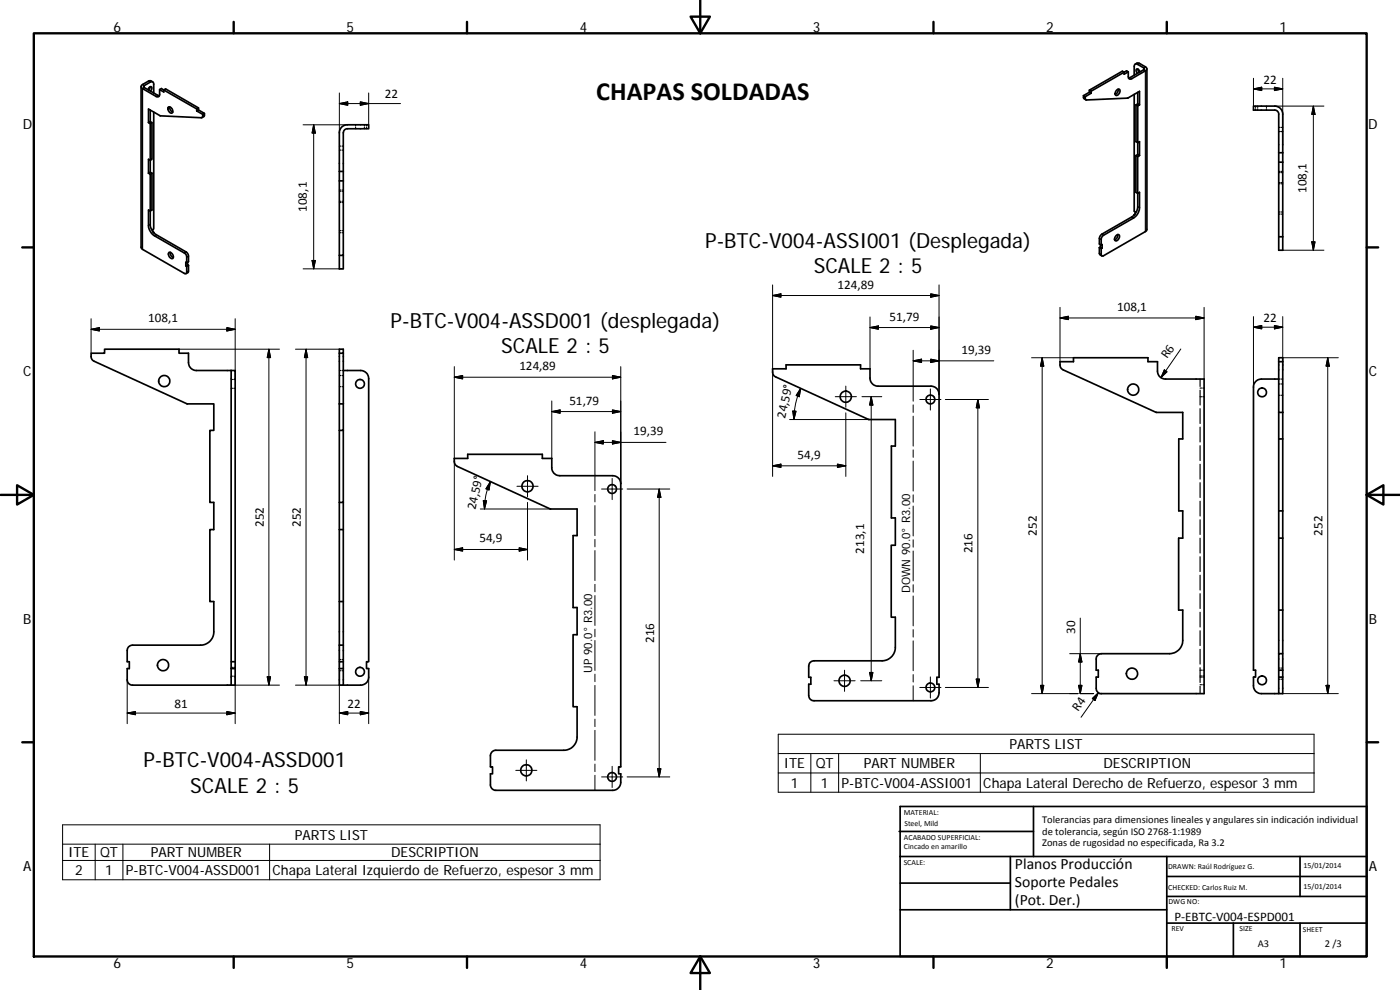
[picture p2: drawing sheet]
<svg xmlns="http://www.w3.org/2000/svg" width="420mm" height="297mm" viewBox="0 0 420 297" stroke-linecap="round" stroke-linejoin="round" font-family="sans-serif">
<g fill="none" stroke="#000" stroke-width=".51">
<path d="M340.7 19.3l1.1-.4 1.9 1.1a.62 .62 0 0 1 .5 .6 .62 .62 0 0 1-.5 .7l-4 2.3a.65 .65 0 0 1-.8 .1 .65 .65 0 0 1-.3-.7v-1.4M42.3 26l.1 48.4 .4 .4 12.8 7.3 .4-.3v-1.9M44.4 26.9a.63 .63 0 0 1 .4-.8 .63 .63 0 0 1 .8 .3l-.5 .9M44.6 36.8l.5 .3M45.1 26l-.5 1M45.1 36.5l.5 .3-.5 .3M45.1 33v3.5l-.5 .3M45.1 37.1v14.6M45.6 36.8v11l-.5 .3-.5-.3v4.2M45.8 24.6l-.7-.4-.3 .1-2 1.1a.65 .65 0 0 0-.5 .6 .65 .65 0 0 0 .5 .6l4.1 2.3a.65 .65 0 0 0 .7 .1 .65 .65 0 0 0 .3-.7v-1.4M46.1 27.9v-2.6a.65 .65 0 0 0-.3-.7 .65 .65 0 0 0-.7 0l-1.9 1.2-.1 .3 4.7 2.6M46.1 33.6v35.1l-.2 .1v.7"/>
<path d="M47.9 26.9l.5-.3 .8 .4M47.9 26.9l1.3 .7v-.6M49.2 27l.5-.3 9.9 5.7-.6 .3M49.2 27l9.8 5.7M50.6 32.1a1.08 1.08 0 0 1 1.1 .6 1.08 1.08 0 0 1-.2 1.3 1.29 1.29 0 0 1-.9-1.9zM50.9 32a1.48 1.48 0 0 0 .9 1.6M59 33.3l1.8 1M59 32.7v.6M59.6 32.4v.6l-.6 .3M59.6 33l1.8 1-.6 .3M60.8 34.3v.7l-.4 .3-12.3-.5-3.5-2.1v4.1M61.4 34l-.1 .8-.7 .5"/>
<path d="M325.2 28.7v.8l.7 .5M325.2 28.7l.5 .3M325.7 29v.7l.3 .3 12.4-.6 3.6-2v4.1M327 27.7l.5 .3M327 27.7l-1.8 1M327 27.1l.5 .2M327 27.1v.6M327.5 27.3v.7M327.5 28l-1.8 1M335.1 27.1a.61 .61 0 0 1 .9-.2 .61 .61 0 0 1 0 .9 .74 .74 0 0 1-.5 .8 .74 .74 0 0 1-.8-.3zM335.6 26.8a1.49 1.49 0 0 1-.9 1.5M337.4 21.7l-9.9 5.6"/>
<path d="M337.4 21.7l-.6-.3-9.8 5.7M338.6 21.6l-1.2 .7v-.6M338.6 21.6l-.5-.3-.7 .4M340.4 22.6v-2.7a.65 .65 0 0 1 .3-.6 .65 .65 0 0 1 .7 0l1.8 1 .2 .5-4.7 2.7M340.4 28.3v35.1l.3 .1v.7M340.9 31.5v11l.5 .3 .6-.3v4.2M340.9 31.5l.5 .3M341.4 31.8v14.6M341.4 27.7v3.5M341.4 31.2l.6 .3M341.4 31.2l-.5 .3M341.5 20.7l.4 1"/>
<path d="M342 31.5l-.6 .3M342.1 21.6a.68 .68 0 0 0-.3-.8 .68 .68 0 0 0-.8 .1l.1 .8 .3 .3M344.2 20.7v48.2l-.3 .5-12.9 7.4-.5-.3v-1.9M44.6 52l.5 .3M45.1 51.7l.5 .3M45.1 51.7l-.5 .3M45.1 52.3v15.1a3.8 3.8 0 0 0 1.8 3l9.1 5.3 .6 1.1v1.7l-.6 .4M45.6 52v11l-.5 .3-.5-.3v4.7a3.9 3.9 0 0 0 1.7 3l9.2 5.3 .5 .9v2M45.6 52l-.5 .3M101.8 51.4v29.3h1.2v-4.1M101.8 51.4h1.2M103 51.4l.2-12.1 .8-.6 6.6-.1v-1.2h-6.3a2.35 2.35 0 0 0-2.5 2.4v11.6"/>
<path d="M103 51.4v2.9h-1.2M103 54.3v22.3h-1.2M340.9 46.7v11l.5 .3 .6-.3v4.6a3.8 3.8 0 0 1-1.8 3.1l-9 5.2-.7 .8v2.1M340.9 46.7l.5 .3M341.4 47v15a3.8 3.8 0 0 1-1.7 3.1l-9.2 5.3-.6 1.1v1.7l.6 .3M341.4 46.4l.6 .3M341.4 46.4l-.5 .3M342 46.7l-.6 .3M383.8 45.8h1.2M383.8 48.7h1.2M385 45.8v-11.6a2.42 2.42 0 0 0-2.4-2.4h-6.4v1.2l6.6 .1 .8 .6 .2 12.1M385 45.8v29.3h-1.2v-29.3"/>
<path d="M46 69.6l.1 .1M46.1 69.7v.1M50.7 75.8a1.11 1.11 0 0 1 1.1 .5 1.11 1.11 0 0 1-.1 1.3 1.31 1.31 0 0 1-1-1.8zM51.1 75.7v.2a1.52 1.52 0 0 0 .9 1.4M55.8 79.8l.2 .1M56 78.9l-.2-.2v1.1M56.3 79.4l.3 .2M56.3 79.4l-.5 .4M56.3 78.7v.7M56.6 79.6l-.1 2-.7 .5M56.6 79.6l-.6 .3M329.9 74.3l.6 .3"/>
<path d="M329.9 74.3l.1 1.9 .7 .6M330.3 74.1l-.4 .2M330.3 73.4v.7M330.3 74.1l.5 .3M330.5 73.5l.3-.1v1M330.8 74.4l-.3 .2M335.1 70.5a.59 .59 0 0 1 .9 .1 .59 .59 0 0 1-.1 .8 .9 .9 0 0 1-1.3 .7 1.45 1.45 0 0 1 .5-1.6zM335.4 70.4a1.43 1.43 0 0 1-.9 1.5M340.4 64.4v.1M340.6 64.3l-.2 .1M383.8 71h1.2M69.4 111.2h1.2v94.4h-1.2"/>
<path d="M69.4 111.2v87.3M69.4 111.2h-10.4a2.38 2.38 0 0 1-2.4-2.4v-2.8h-2.9v-1.2h-22.3v1.2h-4.1l.1 1.5 .9 .9 27.8 12.8h8.1v7.9h-1.2v21.6h1.2v8.2h-1.2v21.6h1.2v9.1a4 4 0 0 1-4 4h-20.4a1.61 1.61 0 0 0-1.6 1.6v3.3h.6v2.1h-.6v3.4a1.57 1.57 0 0 0 1.6 1.6h29.6M101.8 106h1.2v-1.2h-1.2v88.8M103 106v15.2M103 111.2h5.2a2.42 2.42 0 0 1 2.4 2.4v84.9h-.6v2.1h.6v2.6a2.39 2.39 0 0 1-2.4 2.4h-5.2M231.9 110.7h4v-1.2h22.4v1.2h2.8v2.8a2.42 2.42 0 0 0 2.4 2.4h15.9a2.42 2.42 0 0 1 2.4 2.4v84.9h-.6v2.1h.6v2.6a2.35 2.35 0 0 1-2.4 2.3h-35.1a1.57 1.57 0 0 1-1.6-1.5v-3.4h.6v-2.1h-.6v-3.3a1.54 1.54 0 0 1 1.6-1.6h20.4a4 4 0 0 0 4-4.1v-9h-1.2v-21.6h1.2v-8.2h-1.2v-21.6h1.2v-7.9l-8.1-.1-27.8-12.7-.8-.9zM318.1 108.5h4.1v-1.2h22.3v1.2h2.9v2.9a2.39 2.39 0 0 0 2.4 2.3h11.6v94.4h-30.8a1.51 1.51 0 0 1-1.6-1.6v-3.3h.6v-2.1h-.6v-3.4a1.61 1.61 0 0 1 1.6-1.6h20.4a4 4 0 0 0 4-3.9v-9.2h-1.3v-21.5h1.3v-8.2h-1.2v-21.6h1.2v-8h-8.1l-27.8-12.7-.9-.9zM383.8 108.5h1.2M383.8 113.7h-5.2a2.38 2.38 0 0 0-2.4 2.4v85h.6v2.1h-.6v2.5a2.31 2.31 0 0 0 2.4 2.4h5.2M101.8 121.2h.1M101.8 121.2h1.2M103 121.2h.1"/>
<path d="M103 129.1v21.6h-1.2M103 121.2v7.9h-1.2M136.3 137.5h4.1v-1.2h22.4v1.2h2.8v2.8a2.35 2.35 0 0 0 2.4 2.4h15.9a2.42 2.42 0 0 1 2.4 2.4v85h-.6v2.1h.6v2.5a2.46 2.46 0 0 1-2.4 2.4h-35.1a1.65 1.65 0 0 1-1.6-1.6v-3.3h.6v-2.1h-.6v-3.4a1.65 1.65 0 0 1 1.6-1.6h20.4a4 4 0 0 0 4-4v-9.1h-1.2v-21.6h1.2v-8.1h-1.2v-21.6h1.2v-8h-8.1l-27.8-12.7-.8-.9zM383.8 123.7h1.2M383.8 131.7h1.2M385 123.7h.1M101.8 158.9h1.2M103 150.7v42.9M383.8 153.3h1.2M383.8 161.5h1.2M70.6 198.5h-1.2v2.1M101.8 193.6h1.2v12"/>
<path d="M101.8 180.5h1.2M101.8 193.6v4.9M103 198.5h-1.2v2.1M383.8 196.1v-88.8h1.2v88.8M383.8 183h1.2M69.4 200.6h1.2M69.4 200.6v5M101.8 200.6h1.2M101.8 200.6v5h1.2M383.8 201.1v-5h1.2v12h-1.2v-4.9M383.8 203.2h1.2M385 201.1h-1.2v2.1"/>
<path d="M269.8 249.5h40.4M270.1 257h140.1M270.1 242h140.1v45h-140.1zM303.2 257v16M310.2 242v15M350.2 257v30M390.2 257v12M270.1 273h80.1M270.1 265h33.1M350.2 277h60M350.2 269h60M350.2 263h60"/>
<path d="M370.2 277v10M390.2 277v10"/>
<circle cx="49.3" cy="114.3" r="1.68"/>
<circle cx="108" cy="115.2" r="1.32"/>
<circle cx="253.8" cy="119" r="1.68"/>
<circle cx="279.2" cy="119.9" r="1.32"/>
<circle cx="340.1" cy="116.9" r="1.68"/>
<circle cx="378.8" cy="117.8" r="1.32"/>
<circle cx="158.3" cy="145.9" r="1.68"/>
<circle cx="183.7" cy="146.7" r="1.32"/>
<circle cx="48.9" cy="199.6" r="1.68"/>
<circle cx="108" cy="201.6" r="1.32"/>
<circle cx="253.5" cy="204.3" r="1.68"/>
<circle cx="279.2" cy="206.3" r="1.32"/>
<circle cx="339.7" cy="202.1" r="1.68"/>
<circle cx="378.8" cy="204.1" r="1.32"/>
<circle cx="157.9" cy="231.1" r="1.68"/>
<circle cx="183.7" cy="233.1" r="1.32"/>
</g>
<g fill="none" stroke="#000" stroke-width=".36">
<path d="M342 19l-.6 .3M42.8 25.4l.5 .3v.6l-.5 .3v48.2M44.6 24.3l.5 .3M47.4 28.6l-.5 .3M61.4 34.5l-.6 .3M106.7 37.4v.4M106.7 38.2v.4M109.4 37.4v.4M109.4 38.2v.4M110 37.4v.4M110 38.2v.4M325.2 29.2l.5 .3"/>
<path d="M339.1 23.3l.6 .3M343.7 20l-.5 .3v.7l.5 .3v48.2M376.8 31.8v.4M376.8 32.6v.4M377.5 31.8v.4M377.5 32.6v.4M380.1 31.8v.4M380.1 32.6v.4M383.8 39.5h.4M383.8 38.2h.4M384.6 39.5h.4M384.6 38.2h.4"/>
<path d="M101.8 45h.4M101.8 43.8h.4M101.8 57h.4M101.8 57.4h.4M102.6 45h.4M102.6 43.8h.4M102.6 57h.4M102.6 57.4h.4M383.8 54.8h.4M383.8 51.4h.4M383.8 55.1h.4M383.8 51.8h.4"/>
<path d="M384.6 54.8h.4M384.6 51.4h.4M384.6 55.1h.4M384.6 51.8h.4M45.1 67.4l-.5 .3M46.9 70.4l-.6 .3M55.9 75.6l-.6 .3M56.6 76.8l-.6 .3M101.8 69.8h.4M101.8 60.4h.4M101.8 60.7h.4M101.8 69.2h.4"/>
<path d="M102.6 69.8h.4M102.6 60.4h.4M102.6 60.7h.4M102.6 69.2h.4M329.9 76l.6 .3M329.9 71.5l.6 .3M330.7 70.3l.5 .3M339.7 65.1l.5 .3M341.4 62l.6 .3M383.8 63.6h.4M383.8 64.2h.4M384.6 63.6h.4"/>
<path d="M384.6 64.2h.4M56.6 81.3l-.6 .3M69.4 116.5h.4M69.4 113.9h.4M70.2 116.5h.4M70.2 113.9h.4M101.8 112.7h.4M101.8 116h.4M101.8 111.2h.4M102.6 112.7h.4M102.6 116h.4M102.6 111.2h.4"/>
<path d="M360.2 113.7v2.3M360.2 117.1v4.4M360.2 119h.4M360.2 116.4h.4M361 119h.4M361 116.4h.4M383.8 113.7h.4M383.8 118.6h.4M383.8 115.2h.4M384.6 113.7h.4M384.6 118.6h.4M384.6 115.2h.4"/>
<path d="M360.2 122.6v4.5M360.2 128.2v4.4M360.2 133.7v4.5M360.2 139.3v4.4M360.2 144.8v4.5M360.2 150.4v4.4M360.2 156v4.4M360.2 161.5v4.4M360.2 167v4.5M360.2 172.6v4.4M360.2 178.1v4.5M101.8 197.9h.4"/>
<path d="M102.6 197.9h.4M360.2 183.7v4.4M360.2 189.3v4.4M360.2 194.8v4.5M69.4 202.9h.4M69.4 200.2h.4M70.2 202.9h.4M70.2 200.2h.4M101.8 201.3h.4M102.6 201.3h.4M360.2 200.3v4.5M360.2 205.9v2.2"/>
<path d="M360.2 203.2h.4M360.2 201.1h.4M360.2 205.4h.4M360.2 202.8h.4M361 203.2h.4M361 201.1h.4M361 205.4h.4M361 202.8h.4M383.8 203.8h.4M383.8 200.4h.4M384.6 203.8h.4M384.6 200.4h.4"/>
</g>
<g fill="none" stroke="#000" stroke-width=".3">
<path d="M91 37.4h13.3M94.1 37.4v43.3M94.1 37.4l.5 2.5h-.9zM101.8 31.1l2.6-.5v1zM101.8 27.9v11.9M108.1 30.6l2.5 .5-2.5 .5zM110.6 27.9v9.5M120.2 31.1h-18.4M376.2 23.5v8.3M376.2 26.7l2.5-.5v1zM376.2 26.7h8.8M382.5 26.2l2.5 .5-2.5 .5z"/>
<path d="M382.6 31.8h14.7M385 23.5v19.9M394.2 31.8v43.3M394.2 31.8l.5 2.5h-1zM93.7 78.1h.9l-.5 2.6zM385 75.1h12.3M393.7 72.6h1l-.5 2.5zM27.3 98.8l2.5-.5v1zM27.3 98.8h43.3M27.3 95.6v10.4M68.1 98.3l2.5 .5-2.5 .5zM70.6 95.6v18"/>
<path d="M91 80.7h12M231.9 85.5v57.4M231.9 88.7l2.5-.5v1zM231.9 88.7h49.9M261.1 98.3l2.5-.5v1zM261.1 98.3h20.7M261.1 95.1v15.6M279.3 88.2l2.5 .5-2.5 .5zM279.3 97.8l2.5 .5-2.5 .5zM281.8 85.5v32.8M318.1 92.2v16.3M318.1 95.4l2.5-.5v1z"/>
<path d="M318.1 95.4h43.3M358.9 94.9l2.5 .5-2.5 .5zM361.4 92.2v21.5M376.2 95v21.1M376.2 98.2l2.5-.5v1zM376.2 98.2h8.8M382.5 97.7l2.5 .5-2.5 .5zM385 95v16M53.7 104.8h30.2M80.7 104.8v100.8M80.7 104.8l.5 2.5h-1zM88.7 104.8h13.1"/>
<path d="M91.9 104.8l.4 2.5h-1zM91.9 104.8v100.8M136.3 110v58M136.3 113.2l2.5-.5v1zM136.3 113.2h50M183.8 112.7l2.5 .5-2.5 .5zM186.3 110v35.1M240.3 116.5l-1.5 4.6-.5 4.8M240.3 116.5l-.4 2.5-1-.3zM250.7 119h6.3M253.8 115.8v6.4M258.7 119h5.9"/>
<path d="M261.5 119v85.3M261.5 119l.5 2.5h-1zM274.1 105.1v15.3M274.1 108.3l2.5-.5v1zM274.1 108.3h24.1M276 119.9h6.4M279.2 116.7v6.3M279.3 107.8l2.5 .5-2.5 .5zM283.7 119.9h12.9M293.5 119.9v86.4M293.5 119.9l.5 2.5h-1zM309.6 107.3h12.6"/>
<path d="M312.8 107.3v100.8M312.8 107.3l.5 2.6h-1zM349.4 111l.8 .5-1.8 1.8zM354.4 104.7l-6 8.6M385 107.3h16.6M398.5 107.3v100.8M398.5 107.3l.5 2.6h-1zM165.6 120.3v17.2M165.6 123.5l2.5-.5v1zM165.6 123.5h20.7M178.6 129.6v17.6M178.6 132.7l2.4-.5v1z"/>
<path d="M178.6 132.7h21.3M183.8 123l2.5 .5-2.5 .5zM183.8 132.2l2.5 .5-2.5 .5zM231.9 139.8l2.5-.5v1zM231.9 139.8h21.9M237 125.9h23.8M237.9 123.3l1 .1-.6 2.5zM251.3 139.3l2.5 .5-2.5 .5zM253.8 123.9v19M274.1 121.5v2.2M274.1 124.9v9M274.1 135v2.2"/>
<path d="M274.1 138.3v9M144.2 152.7h21.1M145 150.2l1 .1-.6 2.4zM147.2 144.5l-.4 2.5-1-.3zM147.2 144.5l-1.4 4-.4 4.2M155.1 145.9h6.4M158.3 150.7v17.3M158.3 142.7v6.4M178.6 148.4v2.2M178.6 151.7v9M180.5 146.7h6.4M183.7 143.6v6.3"/>
<path d="M188.2 146.7h12.8M197.8 146.7v86.4M197.8 146.7l.5 2.5h-1zM274.1 148.5v2.2M274.1 151.8v9M136.3 164.9l2.5-.5v1zM136.3 164.9h22M155.8 164.4l2.5 .5-2.5 .5zM178.6 161.8v2.3M178.6 165.2v9M178.6 175.3v2.3M178.6 178.7v9"/>
<path d="M274.1 161.9v2.3M274.1 165.3v9M274.1 175.4v2.3M274.1 178.8v9M101.8 193.6v23.5M178.6 188.8v2.3M178.6 192.2v9M274.1 188.9v2.3M274.1 192.3v9M321 196.1h9.6M324.2 185.5v22.6h4M324.2 196.1l.5 2.5h-1z"/>
<path d="M38.2 214l2.5-.5v1zM38.2 214h32.4M38.2 204v13.1M68.1 213.5l2.5 .5-2.5 .5zM68.2 205.6h15.7M70.6 203.2v13.9M80.2 203.1h1l-.5 2.5zM88.7 205.6h14.3M91.3 203.1h1l-.4 2.5zM101.8 214l2.6-.5v1zM101.8 214h8.8M108.1 213.5l2.5 .5-2.5 .5z"/>
<path d="M110.6 203.2v13.9M178.6 202.3v2.2M178.6 205.7v9M178.6 215.8v2.2M178.6 219.1v9M250.3 204.3h6.3M253.5 201.1v6.3M258.3 204.3h6.3M261 201.8h1l-.5 2.5zM274.1 202.4v2.2M274.1 205.8v4.4M276 206.3h6.4"/>
<path d="M279.2 203.1v6.3M283.7 206.3h12.9M293 203.8h1l-.5 2.5zM309.6 208.1h14M312.3 205.6h1l-.5 2.5zM323.7 205.6h1l-.5 2.5zM327.8 209.6l1.8-1.8-1 2.4zM329.6 207.8l-5.2 7.4M329.9 208.1h.7M385 208.1h16.6M398 205.6h1l-.5 2.5zM154.8 231.1h6.3"/>
<path d="M158 228v6.3M178.6 229.3v2.2M178.6 232.6v4.5M180.5 233.1h6.4M183.7 229.9v6.4M188.2 233.1h12.8M197.3 230.6h1l-.5 2.5zM233.6 220.3h160.8v17.4h-160.8zM233.6 226.1h160.8M233.6 231.9h160.8M243.3 226.1v11.6M251.7 226.1v11.6"/>
<path d="M294.2 226.1v11.6M18.8 247.5h161.3v16.5h-161.3zM18.8 253.3h161.3M18.8 258.2h161.3M28.6 253.3v10.7M36.9 253.3v10.7M80.9 253.3v10.7"/>
</g>
<g fill="none" stroke="#000" stroke-width=".71">
<path d="M10.1 10h400.1v277h-400.1zM70.1 6.6v3.4M140.2 6.6v3.4M207.3 5h5.8l-2.9 5zM210.2 0v10M280.2 6.6v3.4M350.2 6.6v3.4M6.7 74.2h3.4M410.2 74.2h3.4M.2 148.5h9.9M5.1 145.6l5 2.9-5 2.9zM410.2 148.5l5-2.9v5.8z"/>
<path d="M410.2 148.5h9.9M6.7 222.7h3.4M410.2 222.7h3.4M70.1 287v3.4M140.2 287v3.4M210.2 287l2.9 5h-5.8zM210.2 287v10M280.2 287v3.4M350.2 287v3.4"/>
</g>
<g fill="#000" stroke="#000" stroke-width=".3">
<path d="M94.1 37.4l.5 2.5h-.9zM101.8 31.1l2.6-.5v1zM108.1 30.6l2.5 .5-2.5 .5zM376.2 26.7l2.5-.5v1zM382.5 26.2l2.5 .5-2.5 .5zM394.2 31.8l.5 2.5h-1zM93.7 78.1h.9l-.5 2.6zM393.7 72.6h1l-.5 2.5zM27.3 98.8l2.5-.5v1zM68.1 98.3l2.5 .5-2.5 .5zM231.9 88.7l2.5-.5v1zM261.1 98.3l2.5-.5v1z"/>
<path d="M279.3 88.2l2.5 .5-2.5 .5zM279.3 97.8l2.5 .5-2.5 .5zM318.1 95.4l2.5-.5v1zM358.9 94.9l2.5 .5-2.5 .5zM376.2 98.2l2.5-.5v1zM382.5 97.7l2.5 .5-2.5 .5zM80.7 104.8l.5 2.5h-1zM91.9 104.8l.4 2.5h-1zM136.3 113.2l2.5-.5v1zM183.8 112.7l2.5 .5-2.5 .5zM240.3 116.5l-.4 2.5-1-.3zM274.1 108.3l2.5-.5v1z"/>
<path d="M279.3 107.8l2.5 .5-2.5 .5zM312.8 107.3l.5 2.6h-1zM349.4 111l.8 .5-1.8 1.8zM398.5 107.3l.5 2.6h-1zM165.6 123.5l2.5-.5v1zM178.6 132.7l2.4-.5v1zM183.8 123l2.5 .5-2.5 .5zM183.8 132.2l2.5 .5-2.5 .5zM231.9 139.8l2.5-.5v1zM237.9 123.3l1 .1-.6 2.5zM261.5 119l.5 2.5h-1zM293.5 119.9l.5 2.5h-1z"/>
<path d="M145 150.2l1 .1-.6 2.4zM147.2 144.5l-.4 2.5-1-.3zM197.8 146.7l.5 2.5h-1zM251.3 139.3l2.5 .5-2.5 .5zM136.3 164.9l2.5-.5v1zM155.8 164.4l2.5 .5-2.5 .5zM324.2 196.1l.5 2.5h-1zM38.2 214l2.5-.5v1zM68.1 213.5l2.5 .5-2.5 .5zM80.2 203.1h1l-.5 2.5zM91.3 203.1h1l-.4 2.5zM101.8 214l2.6-.5v1z"/>
<path d="M108.1 213.5l2.5 .5-2.5 .5zM261 201.8h1l-.5 2.5zM293 203.8h1l-.5 2.5zM312.3 205.6h1l-.5 2.5zM323.7 205.6h1l-.5 2.5zM327.8 209.6l1.8-1.8-1 2.4zM398 205.6h1l-.5 2.5zM197.3 230.6h1l-.5 2.5z"/>
</g>
<text font-size="7.9" x="179" y="30">CHAPAS SOLDADAS</text>
<g font-size="6.3">
<text x="211.6" y="74.4">P-BTC-V004-ASSI001 (Desplegada)</text>
<text x="244.2" y="81.9">SCALE 2 : 5</text>
<text x="117.2" y="98.4">P-BTC-V004-ASSD001 (desplegada)</text>
<text x="150.4" y="105.9">SCALE 2 : 5</text>
<text x="43" y="230.3">P-BTC-V004-ASSD001</text>
<text x="57.1" y="237.8">SCALE 2 : 5</text>
</g>
<g font-size="4.7">
<text x="304.6" y="260.8">Planos Producción</text>
<text x="304.6" y="266.2">Soporte Pedales</text>
<text x="304.6" y="271.6">(Pot. Der.)</text>
</g>
<g font-size="4.2">
<text x="34" y="9.6">6</text>
<text x="104" y="9.6">5</text>
<text x="174" y="9.6">4</text>
<text x="244" y="9.6">3</text>
<text x="314" y="9.6">2</text>
<text x="384" y="9.6">1</text>
<text x="6.8" y="38.7">D</text>
<text x="410.6" y="38.7">D</text>
<text x="7" y="112.9">C</text>
<text x="410.8" y="112.9">C</text>
<text x="7" y="187.1">B</text>
<text x="410.8" y="187.1">B</text>
<text x="303" y="224.7">PARTS LIST</text>
<text x="235.3" y="230.5">ITE</text>
<text x="244.8" y="230.5">QT</text>
<text x="259.3" y="230.5">PART NUMBER</text>
<text x="331.1" y="230.5">DESCRIPTION</text>
<text x="237.3" y="236.3">1</text>
<text x="246.3" y="236.3">1</text>
<text x="252.6" y="236.4">P-BTC-V004-ASSI001</text>
<text x="295.1" y="236.4">Chapa Lateral Derecho de Refuerzo, espesor 3 mm</text>
<text x="88.5" y="251.9">PARTS LIST</text>
<text x="20.5" y="257.2">ITE</text>
<text x="30" y="257.3">QT</text>
<text x="45.2" y="257.2">PART NUMBER</text>
<text x="117.4" y="257.3">DESCRIPTION</text>
<text x="7" y="261.3">A</text>
<text x="22.5" y="262.6">2</text>
<text x="31.6" y="262.6">1</text>
<text x="37.8" y="262.6">P-BTC-V004-ASSD001</text>
<text x="81.8" y="262.7">Chapa Lateral Izquierdo de Refuerzo, espesor 3 mm</text>
<text x="410.8" y="261.3">A</text>
<text x="34" y="290.4">6</text>
<text x="104" y="290.4">5</text>
<text x="174" y="290.4">4</text>
<text x="244" y="290.4">3</text>
<text x="314" y="290.4">2</text>
<text x="384" y="290.4">1</text>
</g>
<g font-size="3.9">
<text x="115.5" y="29.5">22</text>
<text x="379.1" y="25.1">22</text>
<text x="392.1" y="57.9" transform="rotate(-90 392.1 57.9)">108,1</text>
<text x="92.1" y="63.5" transform="rotate(-90 92.1 63.5)">108,1</text>
<text x="251.3" y="86.6">124,89</text>
<text x="335.2" y="93.3">108,1</text>
<text x="44.5" y="96.8">108,1</text>
<text x="267" y="96.2">51,79</text>
<text x="379.1" y="96.6">22</text>
<text x="288.5" y="106.2">19,39</text>
<text x="350.3" y="107.8" transform="rotate(-55 350.3 107.8)">R6</text>
<text x="155.9" y="111.1">124,89</text>
<text x="170.9" y="121.4">51,79</text>
<text x="235.7" y="125.7" transform="rotate(-78 235.7 125.7)">24,59°</text>
<text x="190.1" y="130.7">19,39</text>
<text x="239.4" y="137.7">54,9</text>
<text x="142.7" y="153.1" transform="rotate(-78 142.7 153.1)">24,59°</text>
<text x="79.2" y="158.2" transform="rotate(-90 79.2 158.2)">252</text>
<text x="90.3" y="158.2" transform="rotate(-90 90.3 158.2)">252</text>
<text x="311.2" y="160.7" transform="rotate(-90 311.2 160.7)">252</text>
<text x="396.9" y="160.7" transform="rotate(-90 396.9 160.7)">252</text>
<text x="143.9" y="162.8">54,9</text>
<text x="259.4" y="166.1" transform="rotate(-90 259.4 166.1)">213,1</text>
<text x="291.9" y="166" transform="rotate(-90 291.9 166)">216</text>
<text x="322.6" y="190.2" transform="rotate(-90 322.6 190.2)">30</text>
<text x="196.3" y="192.9" transform="rotate(-90 196.3 192.9)">216</text>
<text x="52.4" y="212.4">81</text>
<text x="104.3" y="212.4">22</text>
<text x="323.6" y="213.7" transform="rotate(-55 323.6 213.7)">R4</text>
<text x="352.5" y="276.2">P‐EBTC‐V004‐ESPD001</text>
</g>
<g font-size="3.5">
<text x="273.2" y="178" transform="rotate(-90 273.2 178)">DOWN 90.0° R3.00</text>
<text x="177.7" y="201.8" transform="rotate(-90 177.7 201.8)">UP 90.0° R3.00</text>
</g>
<g font-size="3.1">
<text x="312.8" y="246.8">Tolerancias para dimensiones lineales y angulares sin indicación individual</text>
<text x="312.8" y="250.4">de tolerancia, según ISO 2768‐1:1989</text>
<text x="312.8" y="254">Zonas de rugosidad no especificada, Ra 3.2</text>
<text x="377.5" y="284.1">A3</text>
<text x="397.6" y="284.2">2 /3</text>
</g>
<g font-size="2.4">
<text x="271.2" y="244.4">MATERIAL:</text>
<text x="271.3" y="251.9">ACABADO SUPERFICIAL:</text>
<text x="271.4" y="247.9">Steel, Mild</text>
<text x="271.3" y="254.6">Cincado en amarillo</text>
<text x="271.2" y="259.7">SCALE:</text>
<text x="350.6" y="260.8">DRAWN: Raúl Rodríguez G.</text>
<text x="391.2" y="260.6">15/01/2014</text>
<text x="350.6" y="267">CHECKED: Carlos Ruiz M.</text>
<text x="391.2" y="266.6">15/01/2014</text>
<text x="350.7" y="271.4">DWG NO:</text>
<text x="351.6" y="279.3">REV</text>
<text x="372" y="279.4">SIZE</text>
<text x="391" y="279.6">SHEET</text>
</g>
</svg>
